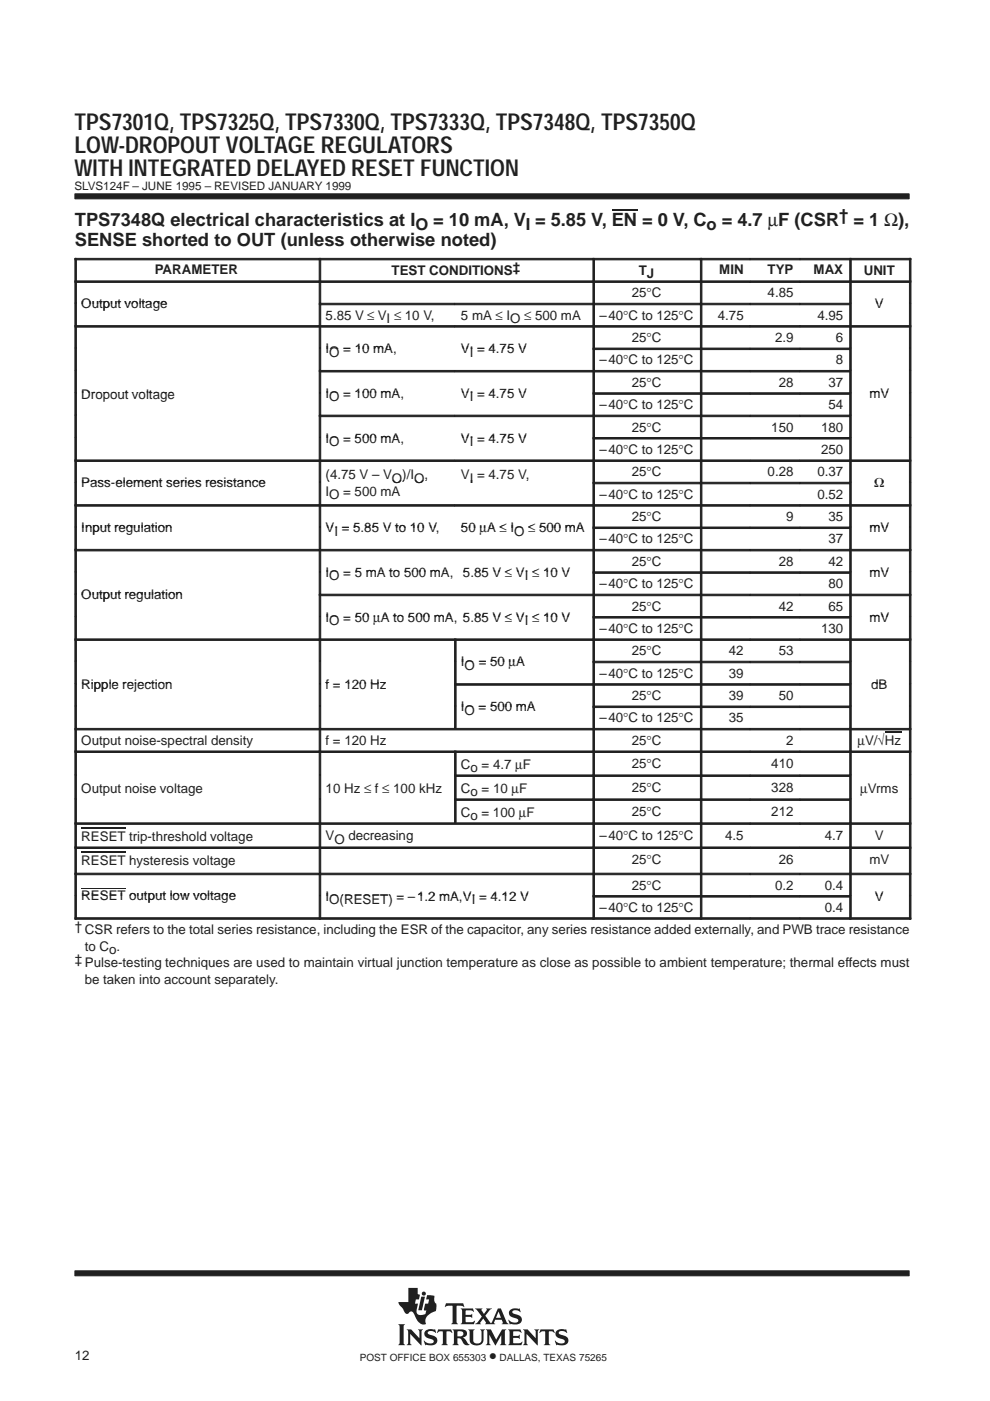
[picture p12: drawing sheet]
<svg xmlns="http://www.w3.org/2000/svg" width="210mm" height="297mm" viewBox="0 0 210 297" stroke-linecap="round" stroke-linejoin="round" font-family="sans-serif">
<g fill="#231f20" stroke="#231f20" stroke-width=".21">
<path d="M15.9 41.1h176.9v1.1h-176.9z" fill-rule="evenodd"/>
<path d="M15.9 269.4h176.9v1.1h-176.9z" fill-rule="evenodd"/>
</g>
<g fill="#231f20">
<path d="M89.3 274.9h.8l-.6 2.9h-.8z"/>
<path d="M95.9 281.9h2.1a.85 .85 0 0 1 1 .8 .85 .85 0 0 1-.9 .9l.4 .2 .7 1 .4 .2-.2 .2a1.11 1.11 0 0 1-1.4-.9l-.3-.4-.7-.2v1.1l.3 .4h-1.4l.3-.5v-2.3z" fill-rule="evenodd"/>
<path d="M100.7 277.4h1.6l-.2 .5 .5 .7 .6-.9-.1-.3h1.2l-.5 .4-.9 1.2 1.2 1.6 1.5-3.2h.6l1.2 2.9 .4 .5h-1.4l.2-.3-.2-.7h-1.4l-.3 .6 .3 .4h-2.2l.2-.4-.5-.8-.7 .8 .2 .4h-1.3l.5-.4 1-1.3z" fill-rule="evenodd"/>
<path d="M118 282.1a2.12 2.12 0 0 1 1.9-.2l.1-.1 .3 .8-.8-.4h-.7a.35 .35 0 0 0-.3 .3 .35 .35 0 0 0 .2 .4l.5 .2a1.16 1.16 0 0 1 1.2 1.7 1.75 1.75 0 0 1-1.6 .4h-.8l-.4-.9 .9 .5h.7a.47 .47 0 0 0 .6-.4 .47 .47 0 0 0-.6-.5 1.21 1.21 0 0 1-1.4-1.5z" fill-rule="evenodd"/>
<path d="M114.6 281.9h2.8l.2 .7-.5-.3h-.6l-.1 .1v2.4l.3 .4h-1.4l.3-.4v-2.4l-.1-.1h-.6l-.6 .3z" fill-rule="evenodd"/>
<path d="M107.7 281.9h2.6l.2 .7-.6-.3-1.1 .1v.8h1l.4-.2v.9l-.3-.2h-1.1v1l1.4 .1 .5-.4-.2 .8h-2.8l.3-.6v-2.2z" fill-rule="evenodd"/>
<path d="M110.9 281.9h1l1.7 1.8v-1.4l-.3-.4h1l-.3 .4v2.9l-2.4-2.4v2l.3 .4h-1l.3-.4v-2.6z" fill-rule="evenodd"/>
<path d="M103 281.9h1.1l1.1 2.1 1.2-2.1h.9l-.3 .4v2.5l.4 .4h-1.4l.3-.4v-1.7l-1.3 2.2-1.3-2.3v1.8l.4 .4h-1.1l.3-.5v-2.3z" fill-rule="evenodd"/>
<path d="M90.2 282.1a2.17 2.17 0 0 1 1.9-.2l.1-.1 .3 .8-.8-.4-.8 .1a.36 .36 0 0 0-.2 .4 .36 .36 0 0 0 .4 .3l.3 .1a1.14 1.14 0 0 1 1.1 .5 1.14 1.14 0 0 1 .1 1.2 1.73 1.73 0 0 1-1.5 .4h-.9l-.4-.9 .1-.1a1.37 1.37 0 0 0 2.1 .3 .6 .6 0 0 0-.8-.6 1.06 1.06 0 0 1-1.1-.6 1.06 1.06 0 0 1 .1-1.2z" fill-rule="evenodd"/>
<path d="M92.9 281.9h2.8l.2 .7-.5-.3h-.6l-.1 .1v2.4l.3 .4h-1.4l.3-.5v-2.4h-.7l-.6 .3z" fill-rule="evenodd"/>
<path d="M99.3 281.9h1.3l-.3 .3v2l.2 .4 .5 .2h.6l.4-.4 .1-2-.3-.5h1l-.3 .3v2a1.56 1.56 0 0 1-1.3 1.1 1.56 1.56 0 0 1-1.5-.7l-.1-2.4z" fill-rule="evenodd"/>
<path d="M86.2 281.9h1l1.7 1.8v-1.4l-.3-.4h1.1l-.3 .3v3l-2.4-2.4v2l.3 .4h-1.1l.3-.5v-2.3z" fill-rule="evenodd"/>
<path d="M84.4 280.8h1.5l-.3 .3v3.7l.3 .4h-1.5l.3-.5v-3.4z" fill-rule="evenodd"/>
<path d="M94.6 276.3h3.6l.2 .8-.7-.3-.9 .1v3.5l.3 .4h-1.4l.3-.4v-3.5l-1-.1-.7 .3z" fill-rule="evenodd"/>
<path d="M97.7 277.4h2.6l.2 .7-.7-.3-1.1 .1v.9h1.1l.3-.2v.9l-.3-.3h-1.1v1l.1 .1h1.3l.5-.3-.1 .8h-2.8l.3-.6v-2.3z" fill-rule="evenodd"/>
<path d="M108.1 277.8l.6-.3h1.3l.2-.1 .2 .8-1.1-.4a.44 .44 0 0 0-.7 .3 .44 .44 0 0 0 .6 .5 1.29 1.29 0 0 1 1.4 1.5 1.27 1.27 0 0 1-1.1 .7l-1.2-.1-.2 .1-.3-1 .8 .5 .7 .1a.47 .47 0 0 0 .6-.4 .47 .47 0 0 0-.5-.5h-.2a1.11 1.11 0 0 1-1.2-1.6z" fill-rule="evenodd"/>
<path d="M86.6 273.1h2v1.2l.4 .2-.2 1h-.6l-.2 .9h.6l-.2 1.1a1.11 1.11 0 0 0 .3 1.2l.6 .1 .9-.2 .2-.8h-.5l.2-1.4h.7l.2-.9h-.7l.3-.9 1.5 .1v1l.1 .5 .3 .2v1a.49 .49 0 0 1-.4 .7l-.7 .3a2.44 2.44 0 0 0-1.2 1.4v.5a.29 .29 0 0 1 .1 .3 .29 .29 0 0 1-.2 .2h-.1a2.38 2.38 0 0 1-2.1-2 .7 .7 0 0 0-.6-.7 .7 .7 0 0 0-.8 .4 .89 .89 0 0 1-1-.9l-.8-.9-.2-.6h2.1z" fill-rule="evenodd"/>
<circle cx="89.9" cy="274.3" r=".43"/>
</g>
<g fill="#fff">
<path d="M105.7 278.1l.5 1.3h-1z"/>
<path d="M97 282.3l.6-.1a.56 .56 0 0 1 .7 .6 .56 .56 0 0 1-.7 .5h-.6z" fill-rule="evenodd"/>
</g>
<path d="M129.7 44.5h5.4" fill="none" stroke="#231f20" stroke-width=".24"/>
<g fill="#231f20" stroke="#231f20" stroke-width=".21">
<path d="M15.9 54.8h.3v4.7h-.3z" fill-rule="evenodd"/>
<path d="M15.9 54.8h51.8v.3h-51.8z" fill-rule="evenodd"/>
<path d="M67.7 54.8h.3v4.7h-.3z" fill-rule="evenodd"/>
<path d="M67.7 54.8h58v.3h-58z" fill-rule="evenodd"/>
<path d="M125.7 54.8h.3v4.7h-.3z" fill-rule="evenodd"/>
<path d="M125.7 54.8h22.8v.3h-22.8z" fill-rule="evenodd"/>
<path d="M148.5 54.8h.3v4.7h-.3z" fill-rule="evenodd"/>
<path d="M148.5 54.8h10.5v.3h-10.5z" fill-rule="evenodd"/>
<path d="M159.1 54.8h10.5v.3h-10.5z" fill-rule="evenodd"/>
<path d="M169.6 54.8h10.5v.3h-10.5z" fill-rule="evenodd"/>
<path d="M180.2 54.8h.3v4.7h-.3z" fill-rule="evenodd"/>
<path d="M192.8 54.8h.3v4.7h-.3z" fill-rule="evenodd"/>
<path d="M180.2 54.8h12.9v.3h-12.9z" fill-rule="evenodd"/>
<path d="M15.9 59.6h.3v4.7h-.3z" fill-rule="evenodd"/>
<path d="M15.9 59.6h51.8v.3h-51.8z" fill-rule="evenodd"/>
<path d="M67.7 59.6h.3v4.7h-.3z" fill-rule="evenodd"/>
<path d="M67.7 59.6h58v.3h-58z" fill-rule="evenodd"/>
<path d="M125.7 59.6h.3v4.7h-.3z" fill-rule="evenodd"/>
<path d="M125.7 59.6h22.8v.3h-22.8z" fill-rule="evenodd"/>
<path d="M148.5 59.6h.3v4.7h-.3z" fill-rule="evenodd"/>
<path d="M148.5 59.6h10.5v.3h-10.5z" fill-rule="evenodd"/>
<path d="M159.1 59.6h10.5v.3h-10.5z" fill-rule="evenodd"/>
<path d="M169.6 59.6h10.5v.3h-10.5z" fill-rule="evenodd"/>
<path d="M180.2 59.6h.3v4.7h-.3z" fill-rule="evenodd"/>
<path d="M192.8 59.6h.3v4.7h-.3z" fill-rule="evenodd"/>
<path d="M180.2 59.6h12.9v.3h-12.9z" fill-rule="evenodd"/>
<path d="M15.9 64.3h.3v4.7h-.3z" fill-rule="evenodd"/>
<path d="M67.7 64.3h.3v4.7h-.3z" fill-rule="evenodd"/>
<path d="M67.7 64.3h28.7v.3h-28.7z" fill-rule="evenodd"/>
<path d="M96.4 64.3h29.3v.3h-29.3z" fill-rule="evenodd"/>
<path d="M125.7 64.3h.3v4.7h-.3z" fill-rule="evenodd"/>
<path d="M125.7 64.3h22.8v.3h-22.8z" fill-rule="evenodd"/>
<path d="M148.5 64.3h.3v4.7h-.3z" fill-rule="evenodd"/>
<path d="M148.5 64.3h10.5v.3h-10.5z" fill-rule="evenodd"/>
<path d="M159.1 64.3h10.5v.3h-10.5z" fill-rule="evenodd"/>
<path d="M169.6 64.3h10.5v.3h-10.5z" fill-rule="evenodd"/>
<path d="M180.2 64.3h.3v4.7h-.3z" fill-rule="evenodd"/>
<path d="M192.8 64.3h.3v4.7h-.3z" fill-rule="evenodd"/>
<path d="M15.9 69h.3v4.8h-.3z" fill-rule="evenodd"/>
<path d="M15.9 69h51.8v.4h-51.8z" fill-rule="evenodd"/>
<path d="M67.7 69h.3v4.8h-.3z" fill-rule="evenodd"/>
<path d="M67.7 69h28.7v.4h-28.7z" fill-rule="evenodd"/>
<path d="M96.4 69h29.3v.4h-29.3z" fill-rule="evenodd"/>
<path d="M125.7 69h.3v4.8h-.3z" fill-rule="evenodd"/>
<path d="M125.7 69h22.8v.4h-22.8z" fill-rule="evenodd"/>
<path d="M148.5 69h.3v4.8h-.3z" fill-rule="evenodd"/>
<path d="M148.5 69h10.5v.4h-10.5z" fill-rule="evenodd"/>
<path d="M159.1 69h10.5v.4h-10.5z" fill-rule="evenodd"/>
<path d="M169.6 69h10.5v.4h-10.5z" fill-rule="evenodd"/>
<path d="M180.2 69h.3v4.8h-.3z" fill-rule="evenodd"/>
<path d="M192.8 69h.3v4.8h-.3z" fill-rule="evenodd"/>
<path d="M180.2 69h12.9v.4h-12.9z" fill-rule="evenodd"/>
<path d="M15.9 73.8h.3v4.7h-.3z" fill-rule="evenodd"/>
<path d="M67.7 73.8h.3v4.7h-.3z" fill-rule="evenodd"/>
<path d="M125.7 73.8h.3v4.7h-.3z" fill-rule="evenodd"/>
<path d="M125.7 73.8h22.8v.3h-22.8z" fill-rule="evenodd"/>
<path d="M148.5 73.8h.3v4.7h-.3z" fill-rule="evenodd"/>
<path d="M148.5 73.8h10.5v.3h-10.5z" fill-rule="evenodd"/>
<path d="M159.1 73.8h10.5v.3h-10.5z" fill-rule="evenodd"/>
<path d="M169.6 73.8h10.5v.3h-10.5z" fill-rule="evenodd"/>
<path d="M180.2 73.8h.3v4.7h-.3z" fill-rule="evenodd"/>
<path d="M192.8 73.8h.3v4.7h-.3z" fill-rule="evenodd"/>
<path d="M15.9 78.5h.3v4.8h-.3z" fill-rule="evenodd"/>
<path d="M67.7 78.5h.3v4.8h-.3z" fill-rule="evenodd"/>
<path d="M67.7 78.5h28.7v.4h-28.7z" fill-rule="evenodd"/>
<path d="M96.4 78.5h29.3v.4h-29.3z" fill-rule="evenodd"/>
<path d="M125.7 78.5h.3v4.8h-.3z" fill-rule="evenodd"/>
<path d="M125.7 78.5h22.8v.4h-22.8z" fill-rule="evenodd"/>
<path d="M148.5 78.5h.3v4.8h-.3z" fill-rule="evenodd"/>
<path d="M148.5 78.5h10.5v.4h-10.5z" fill-rule="evenodd"/>
<path d="M159.1 78.5h10.5v.4h-10.5z" fill-rule="evenodd"/>
<path d="M169.6 78.5h10.5v.4h-10.5z" fill-rule="evenodd"/>
<path d="M180.2 78.5h.3v4.8h-.3z" fill-rule="evenodd"/>
<path d="M192.8 78.5h.3v4.8h-.3z" fill-rule="evenodd"/>
<path d="M15.9 83.3h.3v4.7h-.3z" fill-rule="evenodd"/>
<path d="M67.7 83.3h.3v4.7h-.3z" fill-rule="evenodd"/>
<path d="M125.7 83.3h.3v4.7h-.3z" fill-rule="evenodd"/>
<path d="M125.7 83.3h22.8v.3h-22.8z" fill-rule="evenodd"/>
<path d="M148.5 83.3h.3v4.7h-.3z" fill-rule="evenodd"/>
<path d="M148.5 83.3h10.5v.3h-10.5z" fill-rule="evenodd"/>
<path d="M159.1 83.3h10.5v.3h-10.5z" fill-rule="evenodd"/>
<path d="M169.6 83.3h10.5v.3h-10.5z" fill-rule="evenodd"/>
<path d="M180.2 83.3h.3v4.7h-.3z" fill-rule="evenodd"/>
<path d="M192.8 83.3h.3v4.7h-.3z" fill-rule="evenodd"/>
<path d="M15.9 88h.3v4.7h-.3z" fill-rule="evenodd"/>
<path d="M67.7 88h.3v4.7h-.3z" fill-rule="evenodd"/>
<path d="M67.7 88h28.7v.3h-28.7z" fill-rule="evenodd"/>
<path d="M96.4 88h29.3v.3h-29.3z" fill-rule="evenodd"/>
<path d="M125.7 88h.3v4.7h-.3z" fill-rule="evenodd"/>
<path d="M125.7 88h22.8v.3h-22.8z" fill-rule="evenodd"/>
<path d="M148.5 88h.3v4.7h-.3z" fill-rule="evenodd"/>
<path d="M148.5 88h10.5v.3h-10.5z" fill-rule="evenodd"/>
<path d="M159.1 88h10.5v.3h-10.5z" fill-rule="evenodd"/>
<path d="M169.6 88h10.5v.3h-10.5z" fill-rule="evenodd"/>
<path d="M180.2 88h.3v4.7h-.3z" fill-rule="evenodd"/>
<path d="M192.8 88h.3v4.7h-.3z" fill-rule="evenodd"/>
<path d="M15.9 92.8h.3v4.7h-.3z" fill-rule="evenodd"/>
<path d="M67.7 92.8h.3v4.7h-.3z" fill-rule="evenodd"/>
<path d="M125.7 92.8h.3v4.7h-.3z" fill-rule="evenodd"/>
<path d="M125.7 92.8h22.8v.3h-22.8z" fill-rule="evenodd"/>
<path d="M148.5 92.8h.3v4.7h-.3z" fill-rule="evenodd"/>
<path d="M148.5 92.8h10.5v.3h-10.5z" fill-rule="evenodd"/>
<path d="M159.1 92.8h10.5v.3h-10.5z" fill-rule="evenodd"/>
<path d="M169.6 92.8h10.5v.3h-10.5z" fill-rule="evenodd"/>
<path d="M180.2 92.8h.3v4.7h-.3z" fill-rule="evenodd"/>
<path d="M192.8 92.8h.3v4.7h-.3z" fill-rule="evenodd"/>
<path d="M15.9 97.5h.3v4.7h-.3z" fill-rule="evenodd"/>
<path d="M15.9 97.5h51.8v.3h-51.8z" fill-rule="evenodd"/>
<path d="M67.7 97.5h.3v4.7h-.3z" fill-rule="evenodd"/>
<path d="M67.7 97.5h28.7v.3h-28.7z" fill-rule="evenodd"/>
<path d="M96.4 97.5h29.3v.3h-29.3z" fill-rule="evenodd"/>
<path d="M125.7 97.5h.3v4.7h-.3z" fill-rule="evenodd"/>
<path d="M125.7 97.5h22.8v.3h-22.8z" fill-rule="evenodd"/>
<path d="M148.5 97.5h.3v4.7h-.3z" fill-rule="evenodd"/>
<path d="M148.5 97.5h10.5v.3h-10.5z" fill-rule="evenodd"/>
<path d="M159.1 97.5h10.5v.3h-10.5z" fill-rule="evenodd"/>
<path d="M169.6 97.5h10.5v.3h-10.5z" fill-rule="evenodd"/>
<path d="M180.2 97.5h.3v4.7h-.3z" fill-rule="evenodd"/>
<path d="M192.8 97.5h.3v4.7h-.3z" fill-rule="evenodd"/>
<path d="M180.2 97.5h12.9v.3h-12.9z" fill-rule="evenodd"/>
<path d="M15.9 102.3h.3v4.7h-.3z" fill-rule="evenodd"/>
<path d="M67.7 102.3h.3v4.7h-.3z" fill-rule="evenodd"/>
<path d="M125.7 102.3h.3v4.7h-.3z" fill-rule="evenodd"/>
<path d="M125.7 102.3h22.8v.3h-22.8z" fill-rule="evenodd"/>
<path d="M148.5 102.3h.3v4.7h-.3z" fill-rule="evenodd"/>
<path d="M148.5 102.3h10.5v.3h-10.5z" fill-rule="evenodd"/>
<path d="M159.1 102.3h10.5v.3h-10.5z" fill-rule="evenodd"/>
<path d="M169.6 102.3h10.5v.3h-10.5z" fill-rule="evenodd"/>
<path d="M180.2 102.3h.3v4.7h-.3z" fill-rule="evenodd"/>
<path d="M192.8 102.3h.3v4.7h-.3z" fill-rule="evenodd"/>
<path d="M15.9 107h.3v4.7h-.3z" fill-rule="evenodd"/>
<path d="M15.9 107h51.8v.3h-51.8z" fill-rule="evenodd"/>
<path d="M67.7 107h.3v4.7h-.3z" fill-rule="evenodd"/>
<path d="M67.7 107h28.7v.3h-28.7z" fill-rule="evenodd"/>
<path d="M96.4 107h29.3v.3h-29.3z" fill-rule="evenodd"/>
<path d="M125.7 107h.3v4.7h-.3z" fill-rule="evenodd"/>
<path d="M125.7 107h22.8v.3h-22.8z" fill-rule="evenodd"/>
<path d="M148.5 107h.3v4.7h-.3z" fill-rule="evenodd"/>
<path d="M148.5 107h10.5v.3h-10.5z" fill-rule="evenodd"/>
<path d="M159.1 107h10.5v.3h-10.5z" fill-rule="evenodd"/>
<path d="M169.6 107h10.5v.3h-10.5z" fill-rule="evenodd"/>
<path d="M180.2 107h.3v4.7h-.3z" fill-rule="evenodd"/>
<path d="M192.8 107h.3v4.7h-.3z" fill-rule="evenodd"/>
<path d="M180.2 107h12.9v.3h-12.9z" fill-rule="evenodd"/>
<path d="M15.9 111.7h.3v4.8h-.3z" fill-rule="evenodd"/>
<path d="M67.7 111.7h.3v4.8h-.3z" fill-rule="evenodd"/>
<path d="M125.7 111.7h.3v4.8h-.3z" fill-rule="evenodd"/>
<path d="M125.7 111.7h22.8v.4h-22.8z" fill-rule="evenodd"/>
<path d="M148.5 111.7h.3v4.8h-.3z" fill-rule="evenodd"/>
<path d="M148.5 111.7h10.5v.4h-10.5z" fill-rule="evenodd"/>
<path d="M159.1 111.7h10.5v.4h-10.5z" fill-rule="evenodd"/>
<path d="M169.6 111.7h10.5v.4h-10.5z" fill-rule="evenodd"/>
<path d="M180.2 111.7h.3v4.8h-.3z" fill-rule="evenodd"/>
<path d="M192.8 111.7h.3v4.8h-.3z" fill-rule="evenodd"/>
<path d="M15.9 116.5h.3v4.7h-.3z" fill-rule="evenodd"/>
<path d="M15.9 116.5h51.8v.3h-51.8z" fill-rule="evenodd"/>
<path d="M67.7 116.5h.3v4.7h-.3z" fill-rule="evenodd"/>
<path d="M67.7 116.5h58v.3h-58z" fill-rule="evenodd"/>
<path d="M125.7 116.5h.3v4.7h-.3z" fill-rule="evenodd"/>
<path d="M125.7 116.5h22.8v.3h-22.8z" fill-rule="evenodd"/>
<path d="M148.5 116.5h.3v4.7h-.3z" fill-rule="evenodd"/>
<path d="M148.5 116.5h10.5v.3h-10.5z" fill-rule="evenodd"/>
<path d="M159.1 116.5h10.5v.3h-10.5z" fill-rule="evenodd"/>
<path d="M169.6 116.5h10.5v.3h-10.5z" fill-rule="evenodd"/>
<path d="M180.2 116.5h.3v4.7h-.3z" fill-rule="evenodd"/>
<path d="M192.8 116.5h.3v4.7h-.3z" fill-rule="evenodd"/>
<path d="M180.2 116.5h12.9v.3h-12.9z" fill-rule="evenodd"/>
<path d="M15.9 121.2h.3v4.8h-.3z" fill-rule="evenodd"/>
<path d="M67.7 121.2h.3v4.8h-.3z" fill-rule="evenodd"/>
<path d="M125.7 121.2h.3v4.8h-.3z" fill-rule="evenodd"/>
<path d="M125.7 121.2h22.8v.4h-22.8z" fill-rule="evenodd"/>
<path d="M148.5 121.2h.3v4.8h-.3z" fill-rule="evenodd"/>
<path d="M148.5 121.2h10.5v.4h-10.5z" fill-rule="evenodd"/>
<path d="M159.1 121.2h10.5v.4h-10.5z" fill-rule="evenodd"/>
<path d="M169.6 121.2h10.5v.4h-10.5z" fill-rule="evenodd"/>
<path d="M180.2 121.2h.3v4.8h-.3z" fill-rule="evenodd"/>
<path d="M192.8 121.2h.3v4.8h-.3z" fill-rule="evenodd"/>
<path d="M15.9 126h.3v4.7h-.3z" fill-rule="evenodd"/>
<path d="M67.7 126h.3v4.7h-.3z" fill-rule="evenodd"/>
<path d="M67.7 126h58v.3h-58z" fill-rule="evenodd"/>
<path d="M125.7 126h.3v4.7h-.3z" fill-rule="evenodd"/>
<path d="M125.7 126h22.8v.3h-22.8z" fill-rule="evenodd"/>
<path d="M148.5 126h.3v4.7h-.3z" fill-rule="evenodd"/>
<path d="M148.5 126h10.5v.3h-10.5z" fill-rule="evenodd"/>
<path d="M159.1 126h10.5v.3h-10.5z" fill-rule="evenodd"/>
<path d="M169.6 126h10.5v.3h-10.5z" fill-rule="evenodd"/>
<path d="M180.2 126h.3v4.7h-.3z" fill-rule="evenodd"/>
<path d="M192.8 126h.3v4.7h-.3z" fill-rule="evenodd"/>
<path d="M180.2 126h12.9v.3h-12.9z" fill-rule="evenodd"/>
<path d="M15.9 130.7h.3v4.7h-.3z" fill-rule="evenodd"/>
<path d="M67.7 130.7h.3v4.7h-.3z" fill-rule="evenodd"/>
<path d="M125.7 130.7h.3v4.7h-.3z" fill-rule="evenodd"/>
<path d="M125.7 130.7h22.8v.3h-22.8z" fill-rule="evenodd"/>
<path d="M148.5 130.7h.3v4.7h-.3z" fill-rule="evenodd"/>
<path d="M148.5 130.7h10.5v.3h-10.5z" fill-rule="evenodd"/>
<path d="M159.1 130.7h10.5v.3h-10.5z" fill-rule="evenodd"/>
<path d="M169.6 130.7h10.5v.3h-10.5z" fill-rule="evenodd"/>
<path d="M180.2 130.7h.3v4.7h-.3z" fill-rule="evenodd"/>
<path d="M192.8 130.7h.3v4.7h-.3z" fill-rule="evenodd"/>
<path d="M15.9 135.5h.3v4.7h-.3z" fill-rule="evenodd"/>
<path d="M15.9 135.5h51.8v.3h-51.8z" fill-rule="evenodd"/>
<path d="M67.7 135.5h.3v4.7h-.3z" fill-rule="evenodd"/>
<path d="M67.7 135.5h28.7v.3h-28.7z" fill-rule="evenodd"/>
<path d="M96.4 135.5h.3v4.7h-.3z" fill-rule="evenodd"/>
<path d="M96.4 135.5h29.3v.3h-29.3z" fill-rule="evenodd"/>
<path d="M125.7 135.5h.3v4.7h-.3z" fill-rule="evenodd"/>
<path d="M125.7 135.5h22.8v.3h-22.8z" fill-rule="evenodd"/>
<path d="M148.5 135.5h.3v4.7h-.3z" fill-rule="evenodd"/>
<path d="M148.5 135.5h10.5v.3h-10.5z" fill-rule="evenodd"/>
<path d="M159.1 135.5h10.5v.3h-10.5z" fill-rule="evenodd"/>
<path d="M169.6 135.5h10.5v.3h-10.5z" fill-rule="evenodd"/>
<path d="M180.2 135.5h.3v4.7h-.3z" fill-rule="evenodd"/>
<path d="M192.8 135.5h.3v4.7h-.3z" fill-rule="evenodd"/>
<path d="M180.2 135.5h12.9v.3h-12.9z" fill-rule="evenodd"/>
<path d="M15.9 140.2h.3v4.7h-.3z" fill-rule="evenodd"/>
<path d="M67.7 140.2h.3v4.7h-.3z" fill-rule="evenodd"/>
<path d="M96.4 140.2h.3v4.7h-.3z" fill-rule="evenodd"/>
<path d="M125.7 140.2h.3v4.7h-.3z" fill-rule="evenodd"/>
<path d="M125.7 140.2h22.8v.3h-22.8z" fill-rule="evenodd"/>
<path d="M148.5 140.2h.3v4.7h-.3z" fill-rule="evenodd"/>
<path d="M148.5 140.2h10.5v.3h-10.5z" fill-rule="evenodd"/>
<path d="M159.1 140.2h10.5v.3h-10.5z" fill-rule="evenodd"/>
<path d="M169.6 140.2h10.5v.3h-10.5z" fill-rule="evenodd"/>
<path d="M180.2 140.2h.3v4.7h-.3z" fill-rule="evenodd"/>
<path d="M192.8 140.2h.3v4.7h-.3z" fill-rule="evenodd"/>
<path d="M15.9 145h.3v4.7h-.3z" fill-rule="evenodd"/>
<path d="M67.7 145h.3v4.7h-.3z" fill-rule="evenodd"/>
<path d="M96.4 145h.3v4.7h-.3z" fill-rule="evenodd"/>
<path d="M96.4 145h29.3v.3h-29.3z" fill-rule="evenodd"/>
<path d="M125.7 145h.3v4.7h-.3z" fill-rule="evenodd"/>
<path d="M125.7 145h22.8v.3h-22.8z" fill-rule="evenodd"/>
<path d="M148.5 145h.3v4.7h-.3z" fill-rule="evenodd"/>
<path d="M148.5 145h10.5v.3h-10.5z" fill-rule="evenodd"/>
<path d="M159.1 145h10.5v.3h-10.5z" fill-rule="evenodd"/>
<path d="M169.6 145h10.5v.3h-10.5z" fill-rule="evenodd"/>
<path d="M180.2 145h.3v4.7h-.3z" fill-rule="evenodd"/>
<path d="M192.8 145h.3v4.7h-.3z" fill-rule="evenodd"/>
<path d="M15.9 149.7h.3v4.7h-.3z" fill-rule="evenodd"/>
<path d="M67.7 149.7h.3v4.7h-.3z" fill-rule="evenodd"/>
<path d="M96.4 149.7h.3v4.7h-.3z" fill-rule="evenodd"/>
<path d="M125.7 149.7h.3v4.7h-.3z" fill-rule="evenodd"/>
<path d="M125.7 149.7h22.8v.3h-22.8z" fill-rule="evenodd"/>
<path d="M148.5 149.7h.3v4.7h-.3z" fill-rule="evenodd"/>
<path d="M148.5 149.7h10.5v.3h-10.5z" fill-rule="evenodd"/>
<path d="M159.1 149.7h10.5v.3h-10.5z" fill-rule="evenodd"/>
<path d="M169.6 149.7h10.5v.3h-10.5z" fill-rule="evenodd"/>
<path d="M180.2 149.7h.3v4.7h-.3z" fill-rule="evenodd"/>
<path d="M192.8 149.7h.3v4.7h-.3z" fill-rule="evenodd"/>
<path d="M15.9 154.4h.3v4.8h-.3z" fill-rule="evenodd"/>
<path d="M15.9 154.4h51.8v.4h-51.8z" fill-rule="evenodd"/>
<path d="M67.7 154.4h.3v4.8h-.3z" fill-rule="evenodd"/>
<path d="M67.7 154.4h58v.4h-58z" fill-rule="evenodd"/>
<path d="M125.7 154.4h.3v4.8h-.3z" fill-rule="evenodd"/>
<path d="M125.7 154.4h22.8v.4h-22.8z" fill-rule="evenodd"/>
<path d="M148.5 154.4h.3v4.8h-.3z" fill-rule="evenodd"/>
<path d="M148.5 154.4h10.5v.4h-10.5z" fill-rule="evenodd"/>
<path d="M159.1 154.4h10.5v.4h-10.5z" fill-rule="evenodd"/>
<path d="M169.6 154.4h10.5v.4h-10.5z" fill-rule="evenodd"/>
<path d="M180.2 154.4h.3v4.8h-.3z" fill-rule="evenodd"/>
<path d="M192.8 154.4h.3v4.8h-.3z" fill-rule="evenodd"/>
<path d="M180.2 154.4h12.9v.4h-12.9z" fill-rule="evenodd"/>
<path d="M15.9 159.2h.3v5.1h-.3z" fill-rule="evenodd"/>
<path d="M15.9 159.2h51.8v.3h-51.8z" fill-rule="evenodd"/>
<path d="M67.7 159.2h.3v5.1h-.3z" fill-rule="evenodd"/>
<path d="M67.7 159.2h28.7v.3h-28.7z" fill-rule="evenodd"/>
<path d="M96.4 159.2h.3v5.1h-.3z" fill-rule="evenodd"/>
<path d="M96.4 159.2h29.3v.3h-29.3z" fill-rule="evenodd"/>
<path d="M125.7 159.2h.3v5.1h-.3z" fill-rule="evenodd"/>
<path d="M125.7 159.2h22.8v.3h-22.8z" fill-rule="evenodd"/>
<path d="M148.5 159.2h.3v5.1h-.3z" fill-rule="evenodd"/>
<path d="M148.5 159.2h10.5v.3h-10.5z" fill-rule="evenodd"/>
<path d="M159.1 159.2h10.5v.3h-10.5z" fill-rule="evenodd"/>
<path d="M169.6 159.2h10.5v.3h-10.5z" fill-rule="evenodd"/>
<path d="M180.2 159.2h.3v5.1h-.3z" fill-rule="evenodd"/>
<path d="M192.8 159.2h.3v5.1h-.3z" fill-rule="evenodd"/>
<path d="M180.2 159.2h12.9v.3h-12.9z" fill-rule="evenodd"/>
<path d="M15.9 164.3h.3v5.1h-.3z" fill-rule="evenodd"/>
<path d="M67.7 164.3h.3v5.1h-.3z" fill-rule="evenodd"/>
<path d="M96.4 164.3h.3v5.1h-.3z" fill-rule="evenodd"/>
<path d="M96.4 164.3h29.3v.3h-29.3z" fill-rule="evenodd"/>
<path d="M125.7 164.3h.3v5.1h-.3z" fill-rule="evenodd"/>
<path d="M125.7 164.3h22.8v.3h-22.8z" fill-rule="evenodd"/>
<path d="M148.5 164.3h.3v5.1h-.3z" fill-rule="evenodd"/>
<path d="M148.5 164.3h10.5v.3h-10.5z" fill-rule="evenodd"/>
<path d="M159.1 164.3h10.5v.3h-10.5z" fill-rule="evenodd"/>
<path d="M169.6 164.3h10.5v.3h-10.5z" fill-rule="evenodd"/>
<path d="M180.2 164.3h.3v5.1h-.3z" fill-rule="evenodd"/>
<path d="M192.8 164.3h.3v5.1h-.3z" fill-rule="evenodd"/>
<path d="M15.9 169.4h.3v5h-.3z" fill-rule="evenodd"/>
<path d="M67.7 169.4h.3v5h-.3z" fill-rule="evenodd"/>
<path d="M96.4 169.4h.3v5h-.3z" fill-rule="evenodd"/>
<path d="M96.4 169.4h29.3v.3h-29.3z" fill-rule="evenodd"/>
<path d="M125.7 169.4h.3v5h-.3z" fill-rule="evenodd"/>
<path d="M125.7 169.4h22.8v.3h-22.8z" fill-rule="evenodd"/>
<path d="M148.5 169.4h.3v5h-.3z" fill-rule="evenodd"/>
<path d="M148.5 169.4h10.5v.3h-10.5z" fill-rule="evenodd"/>
<path d="M159.1 169.4h10.5v.3h-10.5z" fill-rule="evenodd"/>
<path d="M169.6 169.4h10.5v.3h-10.5z" fill-rule="evenodd"/>
<path d="M180.2 169.4h.3v5h-.3z" fill-rule="evenodd"/>
<path d="M192.8 169.4h.3v5h-.3z" fill-rule="evenodd"/>
<path d="M15.9 174.5h.3v5.1h-.3z" fill-rule="evenodd"/>
<path d="M15.9 174.5h51.8v.3h-51.8z" fill-rule="evenodd"/>
<path d="M67.7 174.5h.3v5.1h-.3z" fill-rule="evenodd"/>
<path d="M67.7 174.5h58v.3h-58z" fill-rule="evenodd"/>
<path d="M125.7 174.5h.3v5.1h-.3z" fill-rule="evenodd"/>
<path d="M125.7 174.5h22.8v.3h-22.8z" fill-rule="evenodd"/>
<path d="M148.5 174.5h.3v5.1h-.3z" fill-rule="evenodd"/>
<path d="M148.5 174.5h10.5v.3h-10.5z" fill-rule="evenodd"/>
<path d="M159.1 174.5h10.5v.3h-10.5z" fill-rule="evenodd"/>
<path d="M169.6 174.5h10.5v.3h-10.5z" fill-rule="evenodd"/>
<path d="M180.2 174.5h.3v5.1h-.3z" fill-rule="evenodd"/>
<path d="M192.8 174.5h.3v5.1h-.3z" fill-rule="evenodd"/>
<path d="M180.2 174.5h12.9v.3h-12.9z" fill-rule="evenodd"/>
<path d="M15.9 179.6h.3v5.5h-.3z" fill-rule="evenodd"/>
<path d="M15.9 179.6h51.8v.3h-51.8z" fill-rule="evenodd"/>
<path d="M67.7 179.6h.3v5.5h-.3z" fill-rule="evenodd"/>
<path d="M67.7 179.6h58v.3h-58z" fill-rule="evenodd"/>
<path d="M125.7 179.6h.3v5.5h-.3z" fill-rule="evenodd"/>
<path d="M125.7 179.6h22.8v.3h-22.8z" fill-rule="evenodd"/>
<path d="M148.5 179.6h.3v5.5h-.3z" fill-rule="evenodd"/>
<path d="M148.5 179.6h10.5v.3h-10.5z" fill-rule="evenodd"/>
<path d="M159.1 179.6h10.5v.3h-10.5z" fill-rule="evenodd"/>
<path d="M169.6 179.6h10.5v.3h-10.5z" fill-rule="evenodd"/>
<path d="M180.2 179.6h.3v5.5h-.3z" fill-rule="evenodd"/>
<path d="M192.8 179.6h.3v5.5h-.3z" fill-rule="evenodd"/>
<path d="M180.2 179.6h12.9v.3h-12.9z" fill-rule="evenodd"/>
<path d="M15.9 185.1h.3v4.8h-.3z" fill-rule="evenodd"/>
<path d="M15.9 185.1h51.8v.4h-51.8z" fill-rule="evenodd"/>
<path d="M67.7 185.1h.3v4.8h-.3z" fill-rule="evenodd"/>
<path d="M67.7 185.1h58v.4h-58z" fill-rule="evenodd"/>
<path d="M125.7 185.1h.3v4.8h-.3z" fill-rule="evenodd"/>
<path d="M125.7 185.1h22.8v.4h-22.8z" fill-rule="evenodd"/>
<path d="M148.5 185.1h.3v4.8h-.3z" fill-rule="evenodd"/>
<path d="M148.5 185.1h10.5v.4h-10.5z" fill-rule="evenodd"/>
<path d="M159.1 185.1h10.5v.4h-10.5z" fill-rule="evenodd"/>
<path d="M169.6 185.1h10.5v.4h-10.5z" fill-rule="evenodd"/>
<path d="M180.2 185.1h.3v4.8h-.3z" fill-rule="evenodd"/>
<path d="M192.8 185.1h.3v4.8h-.3z" fill-rule="evenodd"/>
<path d="M180.2 185.1h12.9v.4h-12.9z" fill-rule="evenodd"/>
<path d="M15.9 189.9h.3v5h-.3z" fill-rule="evenodd"/>
<path d="M15.9 194.6h51.8v.3h-51.8z" fill-rule="evenodd"/>
<path d="M67.7 189.9h.3v5h-.3z" fill-rule="evenodd"/>
<path d="M67.7 194.6h58v.3h-58z" fill-rule="evenodd"/>
<path d="M125.7 189.9h.3v5h-.3z" fill-rule="evenodd"/>
<path d="M125.7 189.9h22.8v.3h-22.8z" fill-rule="evenodd"/>
<path d="M125.7 194.6h22.8v.3h-22.8z" fill-rule="evenodd"/>
<path d="M148.5 189.9h.3v5h-.3z" fill-rule="evenodd"/>
<path d="M148.5 189.9h10.5v.3h-10.5z" fill-rule="evenodd"/>
<path d="M148.5 194.6h10.5v.3h-10.5z" fill-rule="evenodd"/>
<path d="M159.1 189.9h10.5v.3h-10.5z" fill-rule="evenodd"/>
<path d="M159.1 194.6h10.5v.3h-10.5z" fill-rule="evenodd"/>
<path d="M169.6 189.9h10.5v.3h-10.5z" fill-rule="evenodd"/>
<path d="M169.6 194.6h10.5v.3h-10.5z" fill-rule="evenodd"/>
<path d="M180.2 189.9h.3v5h-.3z" fill-rule="evenodd"/>
<path d="M192.8 189.9h.3v5h-.3z" fill-rule="evenodd"/>
<path d="M180.2 194.6h12.9v.3h-12.9z" fill-rule="evenodd"/>
</g>
<path d="M187.6 155.3h3.5M17.2 175.6h9.4M17.2 180.7h9.4" fill="none" stroke="#231f20" stroke-width=".36"/>
<path d="M17.2 188.4h9.4" fill="none" stroke="#231f20" stroke-width=".21"/>
<g font-size="4.9" fill="#231f20">
<text x="15.8" y="27.5">TPS7301Q, TPS7325Q, TPS7330Q, TPS7333Q, TPS7348Q, TPS7350Q</text>
<text x="15.8" y="32.5">LOW-DROPOUT VOLTAGE REGULATORS</text>
<text x="15.8" y="37.4">WITH INTEGRATED DELAYED RESET FUNCTION</text>
</g>
<g font-size="3.9" fill="#231f20">
<text x="15.9" y="47.8">TPS7348Q electrical characteristics at I</text>
<text x="15.9" y="52.1">SENSE shorted to OUT (unless otherwise noted)</text>
</g>
<g font-size="3.5" fill="#231f20">
<text x="177.9" y="46.9">† = 1 Ω),</text>
<text x="88.1" y="48.8">O = 10 mA, VI = 5.85 V, EN = 0 V, Co = 4.7 µF (CSR</text>
<text x="103.7" y="288.6">•</text>
</g>
<g font-size="2.8" fill="#231f20">
<text x="32.8" y="58.1">PARAMETER</text>
<text x="83" y="58.3">TEST CONDITIONS‡</text>
<text x="135.4" y="58.2">TJ</text>
<text x="152.5" y="58.1">MIN</text>
<text x="162.7" y="58.1">TYP</text>
<text x="172.5" y="58.1">MAX</text>
<text x="183.1" y="58.3">UNIT</text>
<text x="17.2" y="65.4">Output voltage</text>
<text x="133.9" y="63">25°C</text>
<text x="162.8" y="63">4.85</text>
<text x="185.5" y="65.4">V</text>
<text x="69" y="67.8">5.85 V ≤ VI ≤ 10 V,</text>
<text x="97.7" y="67.8">5 mA ≤ IO ≤ 500 mA</text>
<text x="127.1" y="67.8">–40°C to 125°C</text>
<text x="152.2" y="67.8">4.75</text>
<text x="173.3" y="67.8">4.95</text>
<text x="69" y="74.9">IO = 10 mA</text>
<text x="69" y="74.9">IO = 10 mA,</text>
<text x="97.7" y="74.9">VI = 4.75 V</text>
<text x="97.7" y="74.9">VI = 4 75 V</text>
<text x="127.1" y="77.3">–40°C to 125°C</text>
<text x="133.9" y="72.5">25°C</text>
<text x="164.3" y="72.5">2.9</text>
<text x="177.2" y="72.5">6</text>
<text x="177.2" y="77.3">8</text>
<text x="133.9" y="82">25°C</text>
<text x="165.1" y="82">28</text>
<text x="175.6" y="82">37</text>
<text x="17.2" y="84.6">Dropout voltage</text>
<text x="69" y="84.4">IO = 100 mA</text>
<text x="69" y="84.4">IO = 100 mA,</text>
<text x="97.7" y="84.4">VI = 4.75 V</text>
<text x="97.7" y="84.4">VI = 4 75 V</text>
<text x="127.1" y="86.8">–40°C to 125°C</text>
<text x="175.6" y="86.8">54</text>
<text x="184.3" y="84.4">mV</text>
<text x="69" y="93.9">IO = 500 mA</text>
<text x="69" y="93.9">IO = 500 mA,</text>
<text x="97.7" y="93.9">VI = 4.75 V</text>
<text x="97.7" y="93.9">VI = 4 75 V</text>
<text x="133.9" y="91.5">25°C</text>
<text x="163.5" y="91.5">150</text>
<text x="174.1" y="91.5">180</text>
<text x="69" y="101.7">(4.75 V – VO) O,</text>
<text x="69" y="101.7">(</text>
<text x="97.7" y="101.7">VII = 4.75 V,,</text>
<text x="127.1" y="96.2">–40°C to 125°C</text>
<text x="133.9" y="101">25°C</text>
<text x="162.8" y="101">0.28</text>
<text x="173.3" y="101">0.37</text>
<text x="174.1" y="96.2">250</text>
<text x="17.2" y="103.4">Pass element series resistance</text>
<text x="17.2" y="103.4">Pass-element series resistance</text>
<text x="69" y="105.2">IO = 500 mA</text>
<text x="83.1" y="102.4">O)/IO,</text>
<text x="127.1" y="105.7">–40°C to 125°C</text>
<text x="173.3" y="105.7">0.52</text>
<text x="185.4" y="103.4">Ω</text>
<text x="17.2" y="112.8">Input regulation</text>
<text x="69" y="112.8">VI = 5.85 V to 10 V</text>
<text x="69" y="112.8">VI = 5 85 V to 10 V,</text>
<text x="97.7" y="112.8">50 µA ≤ IO ≤ 500 mA</text>
<text x="133.9" y="110.5">25°C</text>
<text x="166.7" y="110.5">9</text>
<text x="175.6" y="110.5">35</text>
<text x="184.3" y="112.8">mV</text>
<text x="127.1" y="115.2">–40°C to 125°C</text>
<text x="133.9" y="120">25°C</text>
<text x="165.1" y="120">28</text>
<text x="175.6" y="115.2">37</text>
<text x="175.6" y="120">42</text>
<text x="69" y="122.3">IO = 5 mA to 500 mA,</text>
<text x="69" y="122.3">IO = 5 mA to 500 mA</text>
<text x="98.2" y="122.3">5 85 V ≤ VI ≤ 10 V</text>
<text x="98.2" y="122.3">5.85 V ≤ VI ≤ 10 V</text>
<text x="127.1" y="124.7">–40°C to 125°C</text>
<text x="175.6" y="124.7">80</text>
<text x="184.3" y="122.3">mV</text>
<text x="17.2" y="127.1">Output regulation</text>
<text x="69" y="131.8">IO = 50 µA to 500 mA, 5.85 V ≤ VI ≤ 10 V</text>
<text x="69" y="131.8">IO = 50 µA to 500 mA 5 85 V ≤ VI ≤ 10 V</text>
<text x="133.9" y="129.5">25°C</text>
<text x="165.1" y="129.5">42</text>
<text x="175.6" y="129.5">65</text>
<text x="184.3" y="131.8">mV</text>
<text x="127.1" y="134.2">–40°C to 125°C</text>
<text x="174.1" y="134.2">130</text>
<text x="97.7" y="141.3">IO = 50 µA</text>
<text x="127.1" y="143.7">–40°C to 125°C</text>
<text x="133.9" y="138.9">25°C</text>
<text x="154.5" y="138.9">42</text>
<text x="154.5" y="143.7">39</text>
<text x="165.1" y="138.9">53</text>
<text x="17.2" y="146">Ripple rejection</text>
<text x="69" y="146">f = 120 Hz</text>
<text x="133.9" y="148.4">25°C</text>
<text x="154.5" y="148.4">39</text>
<text x="165.1" y="148.4">50</text>
<text x="184.7" y="146">dB</text>
<text x="97.7" y="150.8">IO = 500 mA</text>
<text x="127.1" y="153.2">–40°C to 125°C</text>
<text x="154.5" y="153.2">35</text>
<text x="17.2" y="158">Output noise-spectral density</text>
<text x="69" y="158">f = 120 Hz</text>
<text x="133.9" y="158">25°C</text>
<text x="166.7" y="158">2</text>
<text x="181.8" y="158">µV/√Hz</text>
<text x="97.7" y="163">Co = 4.7 µF</text>
<text x="133.9" y="162.9">25°C</text>
<text x="133.9" y="168">25°C</text>
<text x="163.5" y="162.9">410</text>
<text x="163.5" y="168">328</text>
<text x="17.2" y="168.1">Output noise voltage</text>
<text x="69" y="168.1">10 Hz ≤ f ≤ 100 kHz</text>
<text x="97.7" y="168">Co = 10 µF</text>
<text x="97.7" y="173.1">Co = 100 µF</text>
<text x="133.9" y="173">25°C</text>
<text x="163.5" y="173">212</text>
<text x="182.4" y="168.1">µVrms</text>
<text x="17.2" y="178.2">RESET trip-threshold voltage</text>
<text x="69" y="178.1">VO decreasing</text>
<text x="127.1" y="178.1">–40°C to 125°C</text>
<text x="153.8" y="178.1">4.5</text>
<text x="174.9" y="178.1">4.7</text>
<text x="185.5" y="178.1">V</text>
<text x="17.2" y="183.4">RESET hysteresis voltage</text>
<text x="133.9" y="183.3">25°C</text>
<text x="165.1" y="183.3">26</text>
<text x="184.3" y="183.3">mV</text>
<text x="17.2" y="190.9">RESET output low voltage</text>
<text x="69" y="191">IO(RESET) =</text>
<text x="69" y="191">IO(RESET) = –1.2 mA,VI = 4.12 V</text>
<text x="88.4" y="191">1 2 mA VI = 4 12 V</text>
<text x="133.9" y="188.6">25°C</text>
<text x="164.3" y="188.6">0.2</text>
<text x="174.9" y="188.6">0.4</text>
<text x="185.5" y="191">V</text>
<text x="15.9" y="197.4">† CSR refers to the total series resistance, including the ESR of the capacitor, any series resistance added externally, and PWB trace resistance</text>
<text x="127.1" y="193.3">–40°C to 125°C</text>
<text x="174.9" y="193.3">0.4</text>
<text x="18" y="201.6">to Co.</text>
<text x="15.9" y="204.4">‡ Pulse-testing techniques are used to maintain virtual junction temperature as close as possible to ambient temperature; thermal effects must</text>
<text x="18" y="208.6">be taken into account separately.</text>
<text x="15.9" y="288.4">12</text>
</g>
<text font-size="2.5" fill="#231f20" x="15.8" y="40.3">SLVS124F – JUNE 1995 – REVISED JANUARY 1999</text>
<g font-size="2.1" fill="#231f20">
<text x="76.3" y="288.6">POST OFFICE BOX 655303</text>
<text x="105.9" y="288.6">DALLAS, TEXAS 75265</text>
</g>
</svg>
